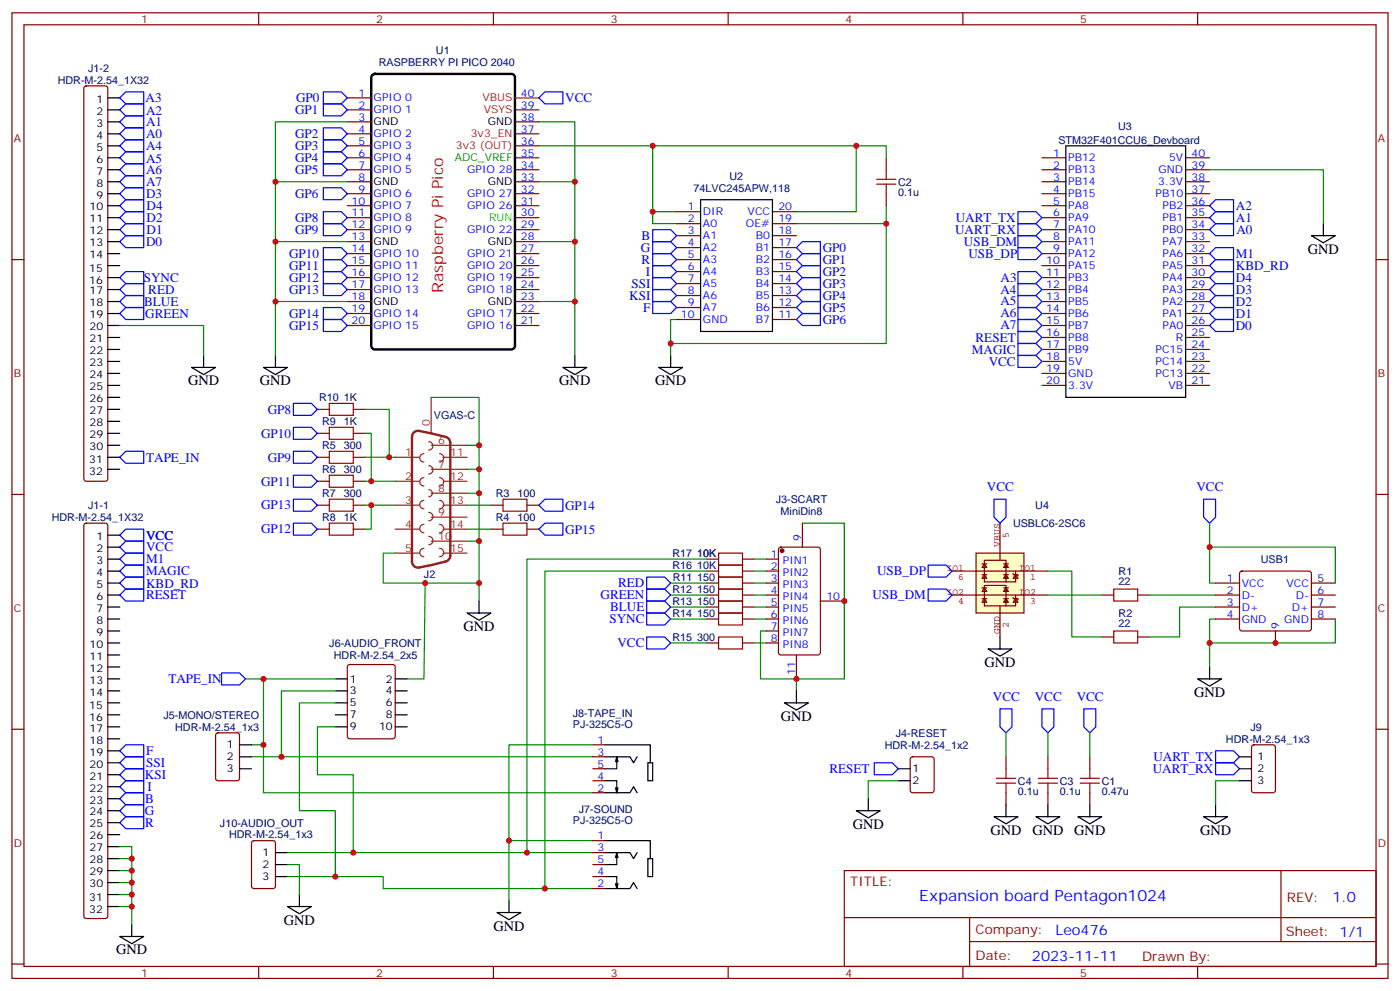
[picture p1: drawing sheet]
<svg xmlns="http://www.w3.org/2000/svg" width="412mm" height="292mm" viewBox="0 0 412 292" stroke-linecap="round" stroke-linejoin="round" font-family="sans-serif">
<g fill="none" stroke="#870000" stroke-width=".35">
<path d="M3.5 3.8h405.4v284.3h-405.4zM7.1 7.3h398.2v277.3h-398.2zM76.2 3.8v3.5M145.3 3.8v3.5M214.5 3.8v3.5M283.6 3.8v3.5M352.8 3.8v3.5M3.5 76.4h3.6M405.3 76.4h3.6M3.5 145.6h3.6M405.3 145.6h3.6M3.5 214.7h3.6"/>
<path d="M405.3 214.7h3.6M248.7 256.4h156.6v28.2h-156.6zM377.3 256.4v20.9M248.7 270.2h156.5M285.6 277.3h119.6M285.6 270.2v14.1M3.5 283.9h3.6M76.2 284.6v3.5M145.3 284.6v3.5M214.5 284.6v3.5M283.6 284.6v3.5M352.8 284.6v3.5"/>
<path d="M405.3 283.9h3.6"/>
</g>
<path d="M287.5 162.9h14.1v17.6h-14.1z" fill="#ffffc2" stroke="#850000" stroke-width=".35"/>
<g fill="none" stroke="#850000" stroke-width=".35">
<path d="M294.6 154.1v10.9M280.5 168.2h28.2M280.5 175.2h28.2M289.3 176.3h1.4M289.3 173.1h1.4M289.3 169.2h1.4M289.3 166.1h1.4M290 177.3v-1v2.1h6.3M290 173.1v-.7h6.3v.7M290 170.3v-1.1v2.1h6.3M290 166.1v-1.1h6.3v1.1M290 176.3l.7 1h-1.4z"/>
<path d="M290 174.2v-1.1v3.2M290 173.1l.7 1.1h-1.4zM290 169.2l.7 1.1h-1.4zM290 167.1v-1v3.1M290 166.1l.7 1h-1.4zM294.6 178.4v9.2M295.6 176.3h1.4M295.6 173.1h1.4M295.6 169.2h1.4M295.6 166.1h1.4M296.3 177.3v-1v2.1M296.3 170.3v-1.1v2.1"/>
<path d="M296.3 176.3l.7 1h-1.4zM296.3 174.2v-1.1v3.2M296.3 173.1l.7 1.1h-1.4zM296.3 169.2l.7 1.1h-1.4zM296.3 167.1v-1v3.1M296.3 166.1l.7 1h-1.4zM298.4 175.9v.4h1.5v.3M298.4 168.9v.3h1.5v.4M299.2 177.3v-1v2.1h-2.9M299.2 175.2v1.1M299.2 170.3v-1.1v2.1h-2.9M299.2 168.2v1"/>
<path d="M299.2 176.3l.7 1h-1.5zM299.2 169.2l.7 1.1h-1.5z"/>
</g>
<g fill="none" stroke="#00f" stroke-width=".35">
<path d="M35.3 28.8l1.7-1.7h5.3v3.5h-5.3zM35.3 35.9l1.7-1.8h5.3v3.5h-5.3zM35.3 39.4l1.7-1.8h5.3v3.6h-5.3zM37 30.6h5.3v3.5h-5.3l-1.7-1.8zM95.2 27.1h5.3l1.8 1.7-1.8 1.8h-5.3zM95.2 30.6h5.3l1.8 1.7-1.8 1.8h-5.3zM95.2 37.6h5.3l1.8 1.8-1.8 1.8h-5.3zM158.7 28.8l1.8-1.7h5.3v3.5h-5.3zM35.3 42.9l1.7-1.7h5.3v3.5h-5.3zM35.3 46.5l1.7-1.8h5.3v3.5h-5.3zM35.3 50l1.7-1.8h5.3v3.6h-5.3zM35.3 53.5l1.7-1.7h5.3v3.5h-5.3z"/>
<path d="M35.3 57l1.7-1.7h5.3v3.5h-5.3zM95.2 41.2h5.3l1.8 1.7-1.8 1.8h-5.3zM95.2 44.7h5.3l1.8 1.8-1.8 1.7h-5.3zM95.2 48.2h5.3l1.8 1.8-1.8 1.8h-5.3zM95.2 55.3h5.3l1.8 1.7-1.8 1.8h-5.3zM358.1 58.8h5.3v3.5h-5.3l-1.8-1.7zM35.3 60.6l1.7-1.8h5.3v3.5h-5.3zM35.3 67.6l1.7-1.7h5.3v3.5h-5.3zM35.3 64.1l1.7-1.8h5.3v3.6h-5.3zM37 69.4h5.3v3.5h-5.3l-1.7-1.7zM37 80h5.3v3.5h-5.3l-1.7-1.8zM95.2 62.3h5.3l1.8 1.8-1.8 1.8h-5.3z"/>
<path d="M95.2 65.9h5.3l1.8 1.7-1.8 1.8h-5.3zM95.2 72.9h5.3l1.8 1.8-1.8 1.7h-5.3zM95.2 76.4h5.3l1.8 1.8-1.8 1.8h-5.3zM95.2 80h5.3l1.8 1.7-1.8 1.8h-5.3zM192.3 67.6h5.3l1.7 1.8-1.7 1.8h-5.3zM192.3 71.2h5.3l1.7 1.7-1.7 1.8h-5.3zM192.3 74.7h5.3l1.7 1.7-1.7 1.8h-5.3zM192.3 78.2h5.3l1.7 1.8-1.7 1.7h-5.3zM234.6 72.9l1.8-1.7h5.3v3.5h-5.3zM234.6 76.4l1.8-1.7h5.3v3.5h-5.3zM234.6 80l1.8-1.8h5.3v3.5h-5.3zM299.9 69.4h5.3l1.7 1.8-1.7 1.7h-5.3z"/>
<path d="M299.9 72.9h5.3l1.7 1.8-1.7 1.7h-5.3zM299.9 80h5.3l1.7 1.7-1.7 1.8h-5.3zM299.9 62.3h5.3l1.7 1.8-1.7 1.8h-5.3zM299.9 65.9h5.3l1.7 1.7-1.7 1.8h-5.3zM356.3 74.7l1.8-1.8h5.3v3.5h-5.3zM356.3 64.1l1.8-1.8h5.3v3.6h-5.3zM358.1 76.4h5.3v3.6h-5.3l-1.8-1.8zM358.1 65.9h5.3v3.5h-5.3l-1.8-1.8zM37 83.5h5.3v3.5h-5.3l-1.7-1.7zM37 87h5.3v3.6h-5.3l-1.7-1.8zM37 90.6h5.3v3.5h-5.3l-1.7-1.8zM95.2 83.5h5.3l1.8 1.8-1.8 1.7h-5.3z"/>
<path d="M95.2 90.6h5.3l1.8 1.7-1.8 1.8h-5.3zM95.2 94.1h5.3l1.8 1.7-1.8 1.8h-5.3zM192.3 81.7h5.3l1.7 1.8-1.7 1.8h-5.3zM192.3 85.3h5.3l1.7 1.7-1.7 1.8h-5.3zM192.3 88.8h5.3l1.7 1.8-1.7 1.7h-5.3zM234.6 83.5l1.8-1.8h5.3v3.6h-5.3zM234.6 87l1.8-1.7h5.3v3.5h-5.3zM234.6 90.6l1.8-1.8h5.3v3.5h-5.3zM234.6 94.1l1.8-1.8h5.3v3.5h-5.3zM299.9 83.5h5.3l1.7 1.8-1.7 1.7h-5.3zM299.9 87h5.3l1.7 1.8-1.7 1.8h-5.3zM299.9 90.6h5.3l1.7 1.7-1.7 1.8h-5.3z"/>
<path d="M299.9 94.1h5.3l1.7 1.7-1.7 1.8h-5.3zM299.9 97.6h5.3l1.7 1.8-1.7 1.7h-5.3zM356.3 95.8l1.8-1.7h5.3v3.5h-5.3zM356.3 88.8l1.8-1.8h5.3v3.6h-5.3zM356.3 81.7l1.8-1.7h5.3v3.5h-5.3zM358.1 90.6h5.3v3.5h-5.3l-1.8-1.8zM358.1 83.5h5.3v3.5h-5.3l-1.8-1.7zM86.4 118.8h5.3l1.8 1.7-1.8 1.8h-5.3zM299.9 101.1h5.3l1.7 1.8-1.7 1.8h-5.3zM299.9 104.7h5.3l1.7 1.7-1.7 1.8h-5.3zM35.3 134.7l1.7-1.8h5.3v3.5h-5.3zM86.4 132.9h5.3l1.8 1.8-1.8 1.7h-5.3z"/>
<path d="M86.4 139.9h5.3l1.8 1.8-1.8 1.8h-5.3zM86.4 125.8h5.3l1.8 1.8-1.8 1.8h-5.3zM35.3 157.6l1.7-1.8h5.3v3.5h-5.3zM86.4 147h5.3l1.8 1.8-1.8 1.7h-5.3zM86.4 154.1h5.3l1.8 1.7-1.8 1.8h-5.3zM158.7 148.8l1.8-1.8h5.3v3.5h-5.3zM158.7 155.8l1.8-1.7h5.3v3.5h-5.3zM292.8 147h3.5v5.3l-1.7 1.8-1.8-1.8zM354.5 147h3.6v5.3l-1.8 1.8-1.8-1.8zM35.3 161.1l1.7-1.8h5.3v3.6h-5.3zM35.3 164.6l1.7-1.7h5.3v3.5h-5.3zM35.3 168.2l1.7-1.8h5.3v3.5h-5.3z"/>
<path d="M35.3 171.7l1.7-1.8h5.3v3.6h-5.3zM35.3 175.2l1.7-1.7h5.3v3.5h-5.3zM190.5 169.9h5.3l1.8 1.8-1.8 1.8h-5.3zM190.5 173.5h5.3l1.8 1.7-1.8 1.8h-5.3zM190.5 177h5.3l1.8 1.8-1.8 1.7h-5.3zM273.4 166.4h5.3l1.8 1.8-1.8 1.7h-5.3zM273.4 173.5h5.3l1.8 1.7-1.8 1.8h-5.3zM65.3 198.2h5.3l1.7 1.7-1.7 1.8h-5.3zM190.5 180.5h5.3l1.8 1.8-1.8 1.7h-5.3zM190.5 187.6h5.3l1.8 1.7-1.8 1.8h-5.3zM37 219.3h5.3v3.5h-5.3l-1.7-1.7zM294.6 208.7h3.5v5.3l-1.8 1.8-1.7-1.8z"/>
<path d="M306.9 208.7h3.5v5.3l-1.7 1.8-1.8-1.8zM319.3 208.7h3.5v5.3l-1.8 1.8-1.7-1.8zM35.3 238.7l1.7-1.7h5.3v3.5h-5.3zM37 222.8h5.3v3.6h-5.3l-1.7-1.8zM37 226.4h5.3v3.5h-5.3l-1.7-1.8zM37 229.9h5.3v3.5h-5.3l-1.7-1.7zM37 233.4h5.3v3.6h-5.3l-1.7-1.8zM257.5 224.6h5.3l1.8 1.8-1.8 1.7h-5.3zM358.1 221.1h5.3l1.7 1.7-1.7 1.8h-5.3zM358.1 224.6h5.3l1.7 1.8-1.7 1.7h-5.3zM35.3 242.3l1.7-1.8h5.3v3.5h-5.3z"/>
</g>
<g fill="none" stroke="#870000" stroke-width=".35">
<path d="M24.9 25.5l.5-.2h5.6l.5 .2 .2 .5v115l-.2 .5-.5 .2h-5.6l-.5-.2-.2-.5v-115zM102.3 28.8h7.1M102.3 32.3h7.1M102.3 35.9h7.1M102.3 39.4h7.1M151.7 32.3h7M151.7 35.9h7M151.7 39.4h7M102.3 46.5h7.1M102.3 50h7.1M102.3 53.5h7.1M102.3 57h7.1"/>
<path d="M102.3 42.9h7.1M151.7 46.5h7M151.7 50h7M151.7 53.5h7M151.7 57h7M151.7 42.9h7M261.1 46.5v3.5M261.1 57v3.6M306.9 46.5h7.1M306.9 50h7.1M306.9 53.5h7.1M306.9 57h7.1"/>
<path d="M349.2 46.5h7.1M349.2 50h7.1M349.2 53.5h7.1M349.2 57h7.1M102.3 60.6h7.1M102.3 64.1h7.1M102.3 67.6h7.1M102.3 71.2h7.1M102.3 74.7h7.1M102.3 78.2h7.1M151.7 60.6h7M151.7 64.1h7"/>
<path d="M151.7 67.6h7M151.7 71.2h7M151.7 74.7h7M151.7 78.2h7M199.3 62.3h7.1M199.3 65.9h7.1M199.3 69.4h7.1M199.3 72.9h7.1M199.3 76.4h7.1M199.3 80h7.1M227.5 62.3h7.1M227.5 65.9h7.1"/>
<path d="M227.5 69.4h7.1M227.5 72.9h7.1M227.5 76.4h7.1M227.5 80h7.1M306.9 60.6h7.1M306.9 64.1h7.1M306.9 67.6h7.1M306.9 71.2h7.1M306.9 74.7h7.1M306.9 78.2h7.1M349.2 60.6h7.1M349.2 64.1h7.1"/>
<path d="M349.2 67.6h7.1M349.2 71.2h7.1M349.2 74.7h7.1M349.2 78.2h7.1M102.3 81.7h7.1M102.3 85.3h7.1M102.3 88.8h7.1M102.3 92.3h7.1M102.3 95.8h7.1M151.7 81.7h7M151.7 85.3h7M151.7 88.8h7"/>
<path d="M151.7 92.3h7M151.7 95.8h7M199.3 83.5h7.1M199.3 87h7.1M199.3 90.6h7.1M199.3 94.1h7.1M227.5 83.5h7.1M227.5 87h7.1M227.5 90.6h7.1M227.5 94.1h7.1M306.9 81.7h7.1M306.9 85.3h7.1"/>
<path d="M306.9 88.8h7.1M306.9 92.3h7.1M306.9 95.8h7.1M306.9 99.4h7.1M349.2 81.7h7.1M349.2 85.3h7.1M349.2 88.8h7.1M349.2 92.3h7.1M349.2 95.8h7.1M349.2 99.4h7.1M306.9 102.9h7.1M306.9 106.4h7.1"/>
<path d="M306.9 110h7.1M306.9 113.5h7.1M349.2 102.9h7.1M349.2 106.4h7.1M349.2 110h7.1M349.2 113.5h7.1M93.5 134.7h3.5M93.5 127.6h3.5M93.5 120.5h3.5M104.1 134.7h3.5M104.1 127.6h3.5M104.1 120.5h3.5"/>
<path d="M24.9 154.3l.5-.2h5.6l.5 .2 .2 .5v115l-.2 .5-.5 .2h-5.6l-.5-.3-.2-.4v-115zM93.5 148.8h3.5M93.5 155.8h3.5M93.5 141.7h3.5M104.1 148.8h3.5M104.1 155.8h3.5M104.1 141.7h3.5M144.6 148.8h3.6M144.6 155.8h3.6M155.2 148.8h3.5M155.2 155.8h3.5M236.4 154.1v7"/>
<path d="M208.1 175.2h3.6M208.1 171.7h3.6M208.1 178.8h3.6M208.1 168.2h3.6M208.1 164.6h3.6M218.7 175.2h3.5M218.7 171.7h3.5M218.7 178.8h3.5M218.7 168.2h3.5M218.7 164.6h3.5M225.8 175.2h3.5M225.8 171.7h3.5"/>
<path d="M225.8 178.8h3.5M225.8 168.2h3.5M225.8 164.6h3.5M229.5 161.3l.5-.2h10.9l.7 .4 .1 30.7-.5 .6-11.2 .1-.6-.5-.1-30.6zM241.7 177h7M324.6 175.2h3.5M335.1 175.2h3.6M358.1 175.2h7M358.1 171.7h7M358.1 178.8h7M365.4 168.4l.4-.2h19.8l.5 .2 .2 .5v16.2l-.2 .5-.5 .2h-19.8l-.5-.2-.2-.5v-16.2zM386.3 175.2h7"/>
<path d="M386.3 171.7h7M386.3 178.8h7M102.5 195.9l.5-.2h12.7l.7 .4v20.8l-.4 .6-13 .1-.6-.5-.1-20.7zM208.1 182.3h3.6M208.1 189.3h3.6M218.7 182.3h3.5M218.7 189.3h3.5M225.8 182.3h3.5M225.8 189.3h3.5M225.8 185.8h3.5M234.6 192.9v7M324.6 187.6h3.5"/>
<path d="M335.1 187.6h3.6M358.1 182.3h7M375.7 185.8v3.5M386.3 182.3h7M63.7 216l.5-.2h5.6l.7 .4 .1 13-.5 .6-5.9 .1-.6-.5-.1-12.9zM174.6 219.3h3.6M368.9 219.5l.5-.2h5.6l.7 .5v12.9l-.5 .7h-5.8l-.7-.4v-13zM174.6 226.4h3.6M174.6 229.9h3.6M174.6 222.8h3.6M174.6 233.4h3.6M268.3 223.1l.5-.3h5.7l.6 .5 .1 9.4-.5 .7h-5.9l-.6-.4-.1-9.4z"/>
<path d="M296.3 222.8v3.6M296.3 233.4v3.6M308.7 222.8v3.6M308.7 233.4v3.6M321 222.8v3.6M321 233.4v3.6M74.3 247.8l.5-.3h5.6l.7 .5v12.9l-.4 .7-5.9 .1-.7-.5v-13zM174.6 254.6h3.6M174.6 258.1h3.6M174.6 251.1h3.6M174.6 247.5h3.6M174.6 261.7h3.6"/>
</g>
<g fill="none" stroke="#000" stroke-width=".35">
<path d="M31.7 28.8h3.6M31.7 32.3h3.6M31.7 35.9h3.6M31.7 39.4h3.6M31.7 42.9h3.6M31.7 46.5h3.6M31.7 50h3.6M31.7 53.5h3.6M31.7 57h3.6M206.4 58.8h21.1v38.8h-21.1zM314 42.9h35.2v74.1h-35.2zM31.7 60.6h3.6"/>
<path d="M31.7 64.1h3.6M31.7 67.6h3.6M31.7 71.2h3.6M31.7 74.7h3.6M31.7 78.2h3.6M386.3 69.4h7l-3.5 2.1zM389.8 65.9v3.5M31.7 81.7h3.6M31.7 85.3h3.6M31.7 88.8h3.6M31.7 92.3h3.6M31.7 95.8h3.6"/>
<path d="M31.7 99.4h3.6M31.7 102.9h3.6M31.7 106.4h3.6M31.7 110h3.6M31.7 113.5h3.6M31.7 117h3.6M56.4 108.2h7.1l-3.5 2.1zM60 104.7v3.5M77.6 108.2h7.1l-3.6 2.1zM81.1 104.7v3.5M165.8 108.2h7.1l-3.6 2.1zM169.3 104.7v3.5"/>
<path d="M194 108.2h7.1l-3.5 2.1zM197.6 104.7v3.5M31.7 120.5h3.6M31.7 124.1h3.6M31.7 127.6h3.6M31.7 131.1h3.6M31.7 134.7h3.6M31.7 138.2h3.6M31.7 157.6h3.6M31.7 161.1h3.6M31.7 164.6h3.6M31.7 168.2h3.6"/>
<path d="M31.7 171.7h3.6M31.7 175.2h3.6M31.7 178.8h3.6M141.1 177v3.5M31.7 182.3h3.6M31.7 185.8h3.6M31.7 189.3h3.6M31.7 192.9h3.6M31.7 196.4h3.6M31.7 199.9h3.6M98.8 199.9h3.5M116.4 199.9h3.5"/>
<path d="M137.6 180.5h7l-3.5 2.1zM291 191.1h7.1l-3.5 2.1zM294.6 187.6v3.5M352.8 199.9h7l-3.5 2.1zM356.3 196.4v3.5M31.7 203.4h3.6M31.7 207h3.6M31.7 210.5h3.6M31.7 214h3.6M31.7 217.6h3.6M70.6 219.3h3.5M98.8 203.4h3.5"/>
<path d="M98.8 207h3.5M98.8 210.5h3.5M98.8 214h3.5M116.4 203.4h3.5M116.4 207h3.5M116.4 210.5h3.5M116.4 214h3.5M178.2 219.3h13.4v5.3M231.1 207h7l-3.5 2.1zM234.6 203.4v3.6M31.7 221.1h3.6M31.7 224.6h3.6"/>
<path d="M31.7 228.1h3.6M31.7 231.7h3.6M31.7 235.2h3.6M31.7 238.7h3.6M70.6 222.8h3.5M70.6 226.4h3.5M178.2 233.4h7.4l1-1.7 1.1 1.7M178.2 229.9h3.5v3.5M178.2 222.8h7.4l1 1.8 1.1-1.8M181.3 232h.7l-.3 1.4zM181.7 222.8l.3 1.5h-.7zM181.7 222.8v3.6h-3.5"/>
<path d="M190.9 224.6h1.4v5.3h-1.4zM252.2 238.7h7.1l-3.5 2.1zM255.8 235.2v3.5M264.6 229.9h3.5M264.6 226.4h3.5M296.3 237v3.5M308.7 237v3.5M321 237v3.5M358.1 237v3.5M365.1 229.9h3.6M365.1 222.8h3.6M365.1 226.4h3.6"/>
<path d="M31.7 242.3h3.6M31.7 245.8h3.6M31.7 249.3h3.6M31.7 252.8h3.6M31.7 256.4h3.6M31.7 259.9h3.6M81.1 258.1h3.6M81.1 251.1h3.6M81.1 254.6h3.6M178.2 258.1h3.5v3.6M178.2 251.1h7.4l1 1.7 1.1-1.7M178.2 247.5h13.4v5.3"/>
<path d="M181.7 251.1l.3 1.4h-.7zM181.7 251.1v3.5h-3.5M190.9 252.8h1.4v5.3h-1.4zM292.8 240.5h7.1l-3.6 2.1zM305.2 240.5h7l-3.5 2.1zM317.5 240.5h7.1l-3.6 2.1zM354.5 240.5h7.1l-3.5 2.1zM31.7 263.4h3.6M31.7 266.9h3.6M35.3 275.8h7l-3.5 2.1zM38.8 272.2v3.6M84.7 266.9h7l-3.5 2.2z"/>
<path d="M88.2 263.4v3.5M146.4 268.7h7.1l-3.6 2.1zM149.9 265.2v3.5M178.2 261.7h7.4l1-1.8 1.1 1.8M181.3 260.2h.7l-.3 1.5z"/>
</g>
<g fill="none" stroke="#008700" stroke-width=".35">
<path d="M102.3 35.9h-21.2v17.6h21.2M158.7 35.9h10.6v17.6h-10.6M81.1 53.5v17.7h21.2M158.7 42.9h93.5v19.4h-17.6M169.3 53.5v17.7h-10.6M192.3 42.9v23h7M252.2 42.9h8.9v3.6M356.3 50h33.5v15.9M81.1 71.2v17.6h21.2M169.3 71.2v17.6h-10.6M192.3 62.3h7M234.6 65.9h26.5v35.2h-63.5"/>
<path d="M261.1 60.6v5.3M35.3 95.8h24.7v8.9M81.1 88.8v15.9M169.3 88.8v15.9M199.3 94.1h-1.7v10.6M127 117h14.1v14.1M107.6 127.6h1.8v14.1M107.6 120.5h7.1v14.2M107.6 134.7h8.8M137.6 131.1h3.5v7.1h-3.5M141.1 138.2v7h-3.5M107.6 148.8h8.8"/>
<path d="M107.6 141.7h8.8M109.4 148.8v7h-1.8M137.6 155.8h7M137.6 148.8h7M141.1 145.2v14.1h-3.5M141.1 159.3v12.4h-28.2v-8.8h3.5M236.4 154.1h12.3v45.8h-14.1v3.5M356.3 154.1v17.6h1.8M125.2 171.7l-.3 28.2h-5M141.1 171.7v5.3M197.6 175.2h10.5M197.6 171.7h10.5"/>
<path d="M197.6 178.8h10.5M208.1 164.6h-52.9v86.5M208.1 168.2h-47.6v93.5M222.2 175.2h3.6M222.2 171.7h3.6M222.2 178.8h3.6M222.2 164.6h3.6M222.2 168.2h3.6M308.7 168.2h7v19.4h8.9M308.7 175.2h15.9M338.7 175.2h19.4M356.3 161.1h37v10.6"/>
<path d="M358.1 178.8h-10.6v8.8h-8.8M72.3 199.9h5.3M98.8 199.9h-21.2v19.4M197.6 182.3h10.5M197.6 189.3h10.5M222.2 182.3h3.6M222.2 189.3h3.6M225.8 185.8h-1.8v14.1h10.6M358.1 182.3h-1.8v14.1M393.3 182.3v7h-37M74.1 219.3h3.5M77.6 219.3v14.1h97"/>
<path d="M98.8 214h-5.3v14.1h10.6v23M98.8 207h-10.6v31.7h10.6v19.4M98.8 203.4h-15.9v19.4h91.7M174.6 219.3h-24.7v28.2M296.3 215.8v7M308.7 215.8v7M321 215.8v7M74.1 222.8h8.8M264.6 229.9h-8.8v5.3M365.1 229.9h-7v7.1M35.3 252.8h3.5v19.4M35.3 249.3h3.5v3.5"/>
<path d="M35.3 256.4h3.5M35.3 259.9h3.5M84.7 254.6h3.5v8.8M84.7 258.1h28.2v3.6h61.7M84.7 251.1h89.9M174.6 247.5h-24.7v17.7M35.3 263.4h3.5M35.3 266.9h3.5"/>
</g>
<g fill="none" stroke="#a10000" stroke-width=".35">
<path d="M258.2 54.2h5.7M258.2 52.8h5.7M261.1 50v2.8M261.1 54.2v2.8M97 118.8h7.1v3.5h-7.1zM97 132.9h7.1v3.5h-7.1zM97 139.9h7.1v3.6h-7.1zM97 125.8h7.1v3.6h-7.1zM97 147h7.1v3.5h-7.1zM97 154.1h7.1v3.5h-7.1zM148.2 147h7v3.5h-7zM148.2 154.1h7v3.5h-7z"/>
<path d="M211.7 169.9h7v3.6h-7zM211.7 173.5h7v3.5h-7zM211.7 177h7v3.5h-7zM211.7 166.4h7v3.5h-7zM211.7 162.9h7v3.5h-7zM328.1 173.5h7v3.5h-7zM211.7 180.5h7v3.5h-7zM211.7 187.6h7v3.5h-7zM328.1 185.8h7v3.5h-7zM293.5 230.6h5.7M293.5 229.2h5.7M296.3 226.4v2.8"/>
<path d="M296.3 230.6v2.8M305.9 230.6h5.6M305.9 229.2h5.6M308.7 226.4v2.8M308.7 230.6v2.8M318.2 230.6h5.6M318.2 229.2h5.6M321 226.4v2.8M321 230.6v2.8"/>
</g>
<g fill="none" stroke="#8c2424" stroke-width=".35">
<path d="M127 117v10.6M116.4 134.7h7.1M124.9 133.6a1.23 1.23 0 0 0-1.3 1.2 1.23 1.23 0 0 0 1.3 1.3M126.3 130.1a1.23 1.23 0 0 1 1.2 1.2 1.23 1.23 0 0 1-1.2 1.2M126.3 137.1a1.23 1.23 0 0 1 1.2 1.3 1.23 1.23 0 0 1-1.2 1.2M127 131.1h10.6M127 138.2h10.6M129.5 133.6a1.23 1.23 0 0 1 1.2 1.2 1.23 1.23 0 0 1-1.2 1.3M130.5 134.7h7.1M116.4 155.8h7.1M116.4 148.8h7.1M116.4 141.7h7.1"/>
<path d="M124.9 154.4a1.23 1.23 0 0 0-1.3 1.2 1.23 1.23 0 0 0 1.3 1.3M124.9 147.4a1.23 1.23 0 0 0-1.3 1.2 1.23 1.23 0 0 0 1.3 1.2M124.9 140.7a1.23 1.23 0 0 0-1.3 1.2 1.23 1.23 0 0 0 1.3 1.2M126.3 157.9a1.23 1.23 0 0 1 1.2 1.3 1.23 1.23 0 0 1-1.2 1.2M126.3 144.2a1.06 1.06 0 0 1 1.1 1 1.06 1.06 0 0 1-1.1 1.1M126.3 150.9a1.23 1.23 0 0 1 1.2 1.2 1.23 1.23 0 0 1-1.2 1.3M127 159.3h10.6M127 152.3h10.6M127 145.2h10.6M129.5 154.4a1.23 1.23 0 0 1 1.2 1.2 1.23 1.23 0 0 1-1.2 1.3M129.5 147.4a1.23 1.23 0 0 1 1.2 1.2 1.23 1.23 0 0 1-1.2 1.2M129.5 140.7a1.23 1.23 0 0 1 1.2 1.2 1.23 1.23 0 0 1-1.2 1.2"/>
<path d="M130.5 155.8h7.1M130.5 148.8h7.1M130.5 141.7h7.1M116.4 162.9h7.1M124.9 161.5a1.23 1.23 0 0 0-1.3 1.2 1.23 1.23 0 0 0 1.3 1.2M129.5 161.5a1.23 1.23 0 0 1 1.2 1.2 1.23 1.23 0 0 1-1.2 1.2M130.5 162.9h7.1"/>
</g>
<path d="M121.9 127.4l.7-.5h.7l7.9 1.8a1.8 1.8 0 0 1 1.4 1.7v33.2a1.8 1.8 0 0 1-1.4 1.7l-7.7 1.8a1.77 1.77 0 0 1-2.1-1.8v-36.6z" fill="none" stroke="#8c2424" stroke-width=".71"/>
<path d="M109.6 22.2l.8-.4h40.2l.7 .2 .3 .5 .1 79.3-.2 .7-.6 .4h-40.5l-.6-.2-.4-.6v-79.3z" fill="none" stroke="#000" stroke-width=".71"/>
<path d="M151.7 28.8h7" fill="none" stroke="#f00" stroke-width=".35"/>
<circle cx="230.4" cy="162.2" r=".53" fill="#870000" stroke="#870000" stroke-width=".35"/>
<g fill="#c00">
<circle cx="38.8" cy="256.4" r=".88"/>
<circle cx="38.8" cy="259.9" r=".88"/>
<circle cx="38.8" cy="263.4" r=".88"/>
<circle cx="38.8" cy="266.9" r=".88"/>
<circle cx="38.8" cy="252.8" r=".88"/>
<circle cx="197.6" cy="101.1" r=".88"/>
<circle cx="169.3" cy="53.5" r=".88"/>
<circle cx="169.3" cy="71.2" r=".88"/>
<circle cx="169.3" cy="88.8" r=".88"/>
<circle cx="81.1" cy="53.5" r=".88"/>
<circle cx="81.1" cy="71.2" r=".88"/>
<circle cx="81.1" cy="88.8" r=".88"/>
<circle cx="192.3" cy="42.9" r=".88"/>
<circle cx="192.3" cy="62.3" r=".88"/>
<circle cx="252.2" cy="42.9" r=".88"/>
<circle cx="261.1" cy="65.9" r=".88"/>
<circle cx="141.1" cy="138.2" r=".88"/>
<circle cx="141.1" cy="145.2" r=".88"/>
<circle cx="141.1" cy="159.3" r=".88"/>
<circle cx="141.1" cy="131.1" r=".88"/>
<circle cx="141.1" cy="171.7" r=".88"/>
<circle cx="109.4" cy="148.8" r=".88"/>
<circle cx="109.4" cy="141.7" r=".88"/>
<circle cx="114.7" cy="134.7" r=".88"/>
<circle cx="234.6" cy="199.9" r=".88"/>
<circle cx="155.2" cy="251.1" r=".88"/>
<circle cx="160.5" cy="261.7" r=".88"/>
<circle cx="104.1" cy="251.1" r=".88"/>
<circle cx="98.8" cy="258.1" r=".88"/>
<circle cx="125.2" cy="171.7" r=".88"/>
<circle cx="356.3" cy="189.3" r=".88"/>
<circle cx="375.7" cy="189.3" r=".88"/>
<circle cx="356.3" cy="161.1" r=".88"/>
<circle cx="77.6" cy="199.9" r=".88"/>
<circle cx="149.9" cy="247.5" r=".88"/>
<circle cx="248.7" cy="177" r=".88"/>
<circle cx="82.9" cy="222.8" r=".88"/>
<circle cx="77.6" cy="219.3" r=".88"/>
</g>
<text font-size="4.6" fill="#f00" x="130.5" y="86.3" transform="rotate(-90 130.5 86.3)">Raspberry Pi Pico</text>
<text font-size="4.6" fill="#00f" x="270.8" y="265.4">Expansion board Pentagon1024</text>
<g font-size="4.2">
<text x="385.2" y="74.7">GND</text>
<text x="55.4" y="113.5">GND</text>
<text x="76.6" y="113.5">GND</text>
<text x="164.7" y="113.5">GND</text>
<text x="193" y="113.5">GND</text>
<text x="136.5" y="185.8">GND</text>
<text x="290" y="196.4">GND</text>
<text x="351.7" y="205.2">GND</text>
<text x="230" y="212.3">GND</text>
<text x="251.2" y="244">GND</text>
<text x="291.7" y="245.8">GND</text>
<text x="304.1" y="245.8">GND</text>
<text x="316.4" y="245.8">GND</text>
<text x="353.5" y="245.8">GND</text>
<text x="83.6" y="272.2">GND</text>
<text x="145.3" y="274">GND</text>
<text x="34.2" y="281.1">GND</text>
</g>
<g font-size="4.2" fill="#00f">
<text x="392.5" y="265.6">1.0</text>
<text x="310.9" y="275.2">Leo476</text>
<text x="304" y="283">2023-11-11</text>
</g>
<g font-size="3.9" fill="#00f">
<text x="42.9" y="30.2">A3</text>
<text x="43" y="33.7">A2</text>
<text x="86.9" y="33.6">GP1</text>
<text x="87.2" y="30.2">GP0</text>
<text x="166.5" y="30.1">VCC</text>
<text x="43" y="37.2">A1</text>
<text x="43" y="40.7">A0</text>
<text x="86.9" y="40.6">GP2</text>
<text x="43" y="44.2">A4</text>
<text x="43" y="47.9">A5</text>
<text x="86.9" y="44.2">GP3</text>
<text x="86.9" y="47.7">GP4</text>
<text x="43" y="51.4">A6</text>
<text x="86.9" y="51.2">GP5</text>
<text x="43" y="54.9">A7</text>
<text x="43" y="58.3">D3</text>
<text x="86.9" y="58.3">GP6</text>
<text x="43.2" y="61.9">D4</text>
<text x="43.2" y="65.4">D2</text>
<text x="86.9" y="65.3">GP8</text>
<text x="281.5" y="65.3">UART_TX</text>
<text x="364.1" y="65.5">A1</text>
<text x="364.1" y="61.8">A2</text>
<text x="43.2" y="68.9">D1</text>
<text x="86.9" y="68.9">GP9</text>
<text x="189" y="70.6">B</text>
<text x="281.3" y="68.9">UART_RX</text>
<text x="364.2" y="68.9">A0</text>
<text x="43" y="72.4">D0</text>
<text x="85.1" y="75.9">GP10</text>
<text x="188.8" y="74.2">G</text>
<text x="189" y="77.7">R</text>
<text x="242.4" y="74.2">GP0</text>
<text x="242.4" y="77.8">GP1</text>
<text x="283.9" y="72.3">USB_DM</text>
<text x="285.3" y="75.9">USB_DP</text>
<text x="364.1" y="76">M1</text>
<text x="42.4" y="83">SYNC</text>
<text x="85.1" y="79.5">GP11</text>
<text x="85.1" y="83">GP12</text>
<text x="190.3" y="81.2">I</text>
<text x="242.4" y="81.3">GP2</text>
<text x="294.7" y="82.9">A3</text>
<text x="364.1" y="83.1">D4</text>
<text x="364.1" y="79.5">KBD_RD</text>
<text x="43.7" y="86.5">RED</text>
<text x="85.1" y="86.5">GP13</text>
<text x="185.3" y="88.3">KSI</text>
<text x="186" y="84.7">SSI</text>
<text x="242.4" y="84.9">GP3</text>
<text x="242.4" y="88.4">GP4</text>
<text x="294.7" y="86.4">A4</text>
<text x="294.7" y="90">A5</text>
<text x="364.1" y="86.7">D3</text>
<text x="42.4" y="90.1">BLUE</text>
<text x="42.8" y="93.6">GREEN</text>
<text x="85.1" y="93.6">GP14</text>
<text x="189.4" y="91.8">F</text>
<text x="242.4" y="91.9">GP5</text>
<text x="242.4" y="95.4">GP6</text>
<text x="294.7" y="93.5">A6</text>
<text x="364.1" y="93.7">D1</text>
<text x="364.1" y="90.2">D2</text>
<text x="85.1" y="97.1">GP15</text>
<text x="287.4" y="100.6">RESET</text>
<text x="294.7" y="97">A7</text>
<text x="364" y="97.2">D0</text>
<text x="286.3" y="104.2">MAGIC</text>
<text x="291.2" y="107.7">VCC</text>
<text x="78.9" y="121.8">GP8</text>
<text x="76.9" y="128.8">GP10</text>
<text x="43" y="136">TAPE_IN</text>
<text x="78.9" y="135.9">GP9</text>
<text x="76.9" y="143">GP11</text>
<text x="290.7" y="144.7">VCC</text>
<text x="352.4" y="144.7">VCC</text>
<text x="76.9" y="150">GP13</text>
<text x="166.5" y="150.1">GP14</text>
<text x="43" y="158.9">VCC</text>
<text x="76.9" y="157.1">GP12</text>
<text x="166.5" y="157.1">GP15</text>
<text x="43" y="162.4">VCC</text>
<text x="43" y="165.9">M1</text>
<text x="43" y="169.4">MAGIC</text>
<text x="43" y="173">KBD_RD</text>
<text x="182.1" y="172.9">RED</text>
<text x="258.3" y="169.3">USB_DP</text>
<text x="43" y="176.5">RESET</text>
<text x="176.9" y="176.5">GREEN</text>
<text x="179.7" y="180">BLUE</text>
<text x="257" y="176.5">USB_DM</text>
<text x="179.5" y="183.6">SYNC</text>
<text x="181.9" y="190.6">VCC</text>
<text x="49.6" y="201.2">TAPE_IN</text>
<text x="292.5" y="206.5">VCC</text>
<text x="304.8" y="206.5">VCC</text>
<text x="317.2" y="206.5">VCC</text>
<text x="43" y="222.3">F</text>
<text x="43" y="225.9">SSI</text>
<text x="244.3" y="227.6">RESET</text>
<text x="339.6" y="227.6">UART_RX</text>
<text x="339.7" y="224.1">UART_TX</text>
<text x="42.7" y="229.4">KSI</text>
<text x="43.4" y="232.9">I</text>
<text x="42.8" y="236.5">B</text>
<text x="42.7" y="240">G</text>
<text x="42.7" y="243.5">R</text>
</g>
<g font-size="3.9" fill="#800">
<text x="250.5" y="260.9">TITLE:</text>
<text x="379.1" y="265.6">REV:</text>
<text x="287.4" y="275.1">Company:</text>
<text x="378.7" y="275.8">Sheet: 1/1</text>
<text x="287.4" y="282.8">Date:</text>
<text x="336.4" y="282.9">Drawn By:</text>
</g>
<g font-size="3.2" fill="#800">
<text x="41.6" y="6.8">1</text>
<text x="110.8" y="6.8">2</text>
<text x="179.9" y="6.8">3</text>
<text x="249.1" y="6.8">4</text>
<text x="318.2" y="6.8">5</text>
<text x="4.1" y="41.9">A</text>
<text x="405.9" y="41.9">A</text>
<text x="4.1" y="111">B</text>
<text x="405.9" y="111">B</text>
<text x="4.1" y="180.2">C</text>
<text x="405.9" y="180.2">C</text>
<text x="4.1" y="249.3">D</text>
<text x="405.9" y="249.3">D</text>
<text x="41.6" y="287.6">1</text>
<text x="110.8" y="287.6">2</text>
<text x="179.9" y="287.6">3</text>
<text x="249.1" y="287.6">4</text>
<text x="318.2" y="287.6">5</text>
</g>
<g font-size="3.2" fill="#000080">
<text x="128.4" y="15.9">U1</text>
<text x="25.9" y="21.1">J1-2</text>
<text x="111.6" y="19.4">RASPBERRY PI PICO 2040</text>
<text x="17" y="24.7">HDR-M-2.54_1X32</text>
<text x="329.4" y="38.3">U3</text>
<text x="311.8" y="42.3">STM32F401CCU6_Devboard</text>
<text x="214.9" y="52.9">U2</text>
<text x="204.3" y="56.4">74LVC245APW,118</text>
<text x="264.6" y="57.8">0.1u</text>
<text x="264.6" y="54.6">C2</text>
<text x="94" y="118.1">R10</text>
<text x="101.3" y="118.1">1K</text>
<text x="94.9" y="125.2">R9</text>
<text x="101.3" y="125.2">1K</text>
<text x="127.8" y="123.4">VGAS-C</text>
<text x="94.9" y="132.3">R5</text>
<text x="101.3" y="132.3">300</text>
<text x="94.9" y="139.3">R6</text>
<text x="101.3" y="139.3">300</text>
<text x="25.9" y="149.9">J1-1</text>
<text x="94.9" y="146.4">R7</text>
<text x="101.3" y="146.4">300</text>
<text x="146.1" y="146.4">R3</text>
<text x="152.5" y="146.4">100</text>
<text x="228.5" y="148.1">J3-SCART</text>
<text x="305" y="149.9">U4</text>
<text x="15.2" y="153.4">HDR-M-2.54_1X32</text>
<text x="94.9" y="153.4">R8</text>
<text x="101.3" y="153.4">1K</text>
<text x="146.1" y="153.4">R4</text>
<text x="152.5" y="153.4">100</text>
<text x="230" y="151.7">MiniDin8</text>
<text x="298.4" y="155.2">USBLC6-2SC6</text>
<text x="198.1" y="167.5">R16</text>
<text x="198.1" y="164">R17</text>
<text x="205.4" y="167.5">10K</text>
<text x="205.4" y="164">10K</text>
<text x="371.4" y="165.8">USB1</text>
<text x="124.9" y="170.1">J2</text>
<text x="198.2" y="171.1">R11</text>
<text x="205.4" y="171.1">150</text>
<text x="329.5" y="172.4">22</text>
<text x="329.5" y="169.2">R1</text>
<text x="198.1" y="174.6">R12</text>
<text x="198.1" y="178.1">R13</text>
<text x="205.4" y="174.6">150</text>
<text x="205.4" y="178.1">150</text>
<text x="198.1" y="181.6">R14</text>
<text x="205.4" y="181.6">150</text>
<text x="329.5" y="184.7">22</text>
<text x="329.5" y="181.6">R2</text>
<text x="97" y="190.5">J6-AUDIO_FRONT</text>
<text x="198.1" y="188.7">R15</text>
<text x="205.4" y="188.7">300</text>
<text x="98.3" y="194">HDR-M-2.54_2x5</text>
<text x="48.1" y="211.7">J5-MONO/STEREO</text>
<text x="51.6" y="215.1">HDR-M-2.54_1x3</text>
<text x="168.7" y="214.4">PJ-325C5-O</text>
<text x="168.7" y="211.3">J8-TAPE_IN</text>
<text x="368.3" y="215.1">J9</text>
<text x="260.6" y="220.4">HDR-M-2.54_1x2</text>
<text x="263.9" y="216.9">J4-RESET</text>
<text x="361.1" y="218.7">HDR-M-2.54_1x3</text>
<text x="299.9" y="231">C4</text>
<text x="312.2" y="231">C3</text>
<text x="324.6" y="231">C1</text>
<text x="170.5" y="239.5">J7-SOUND</text>
<text x="299.9" y="234.2">0.1u</text>
<text x="312.2" y="234.2">0.1u</text>
<text x="324.6" y="234.2">0.47u</text>
<text x="64.8" y="243.4">J10-AUDIO_OUT</text>
<text x="168.7" y="242.7">PJ-325C5-O</text>
<text x="67.5" y="246.9">HDR-M-2.54_1x3</text>
</g>
<g font-size="3.2" fill="#00f">
<text x="105.6" y="28.5">1</text>
<text x="110.1" y="29.9">GPIO 0</text>
<text x="153.5" y="28.5">40</text>
<text x="105.6" y="32">2</text>
<text x="105.6" y="35.5">3</text>
<text x="110.1" y="33.4">GPIO 1</text>
<text x="153.5" y="35.5">38</text>
<text x="153.5" y="32">39</text>
<text x="105.6" y="39.1">4</text>
<text x="110.1" y="40.5">GPIO 2</text>
<text x="153.5" y="39.1">37</text>
<text x="105.6" y="42.6">5</text>
<text x="105.6" y="46.1">6</text>
<text x="110.1" y="44">GPIO 3</text>
<text x="110.1" y="47.5">GPIO 4</text>
<text x="153.5" y="46.1">35</text>
<text x="153.5" y="42.6">36</text>
<text x="310.2" y="46.1">1</text>
<text x="314.7" y="47.5">PB12</text>
<text x="344.4" y="47.5">5V</text>
<text x="351" y="46.1">40</text>
<text x="105.6" y="49.6">7</text>
<text x="105.6" y="53.2">8</text>
<text x="110.1" y="51">GPIO 5</text>
<text x="137.6" y="51">GPIO 28</text>
<text x="153.5" y="53.2">33</text>
<text x="153.5" y="49.6">34</text>
<text x="310.2" y="49.6">2</text>
<text x="310.2" y="53.2">3</text>
<text x="314.7" y="51">PB13</text>
<text x="341.3" y="51">GND</text>
<text x="351" y="53.2">38</text>
<text x="351" y="49.6">39</text>
<text x="105.6" y="56.7">9</text>
<text x="110.1" y="58.1">GPIO 6</text>
<text x="137.6" y="58.1">GPIO 27</text>
<text x="153.5" y="56.7">32</text>
<text x="310.2" y="56.7">4</text>
<text x="314.7" y="54.6">PB14</text>
<text x="314.7" y="58.1">PB15</text>
<text x="340.4" y="58.1">PB10</text>
<text x="341.2" y="54.6">3.3V</text>
<text x="351" y="56.7">37</text>
<text x="103.6" y="60.2">10</text>
<text x="103.6" y="63.7">11</text>
<text x="110.1" y="61.6">GPIO 7</text>
<text x="110.1" y="65.2">GPIO 8</text>
<text x="137.6" y="61.6">GPIO 26</text>
<text x="153.5" y="63.7">30</text>
<text x="153.5" y="60.2">31</text>
<text x="202.6" y="62">1</text>
<text x="202.6" y="65.5">2</text>
<text x="207.1" y="63.4">DIR</text>
<text x="220.2" y="63.4">VCC</text>
<text x="229.3" y="65.5">19</text>
<text x="229.3" y="62">20</text>
<text x="310.2" y="60.2">5</text>
<text x="310.2" y="63.7">6</text>
<text x="314.7" y="61.6">PA8</text>
<text x="314.7" y="65.2">PA9</text>
<text x="342.4" y="65.2">PB1</text>
<text x="342.4" y="61.6">PB2</text>
<text x="351" y="63.7">35</text>
<text x="351" y="60.2">36</text>
<text x="103.6" y="67.3">12</text>
<text x="103.6" y="70.8">13</text>
<text x="110.1" y="68.7">GPIO 9</text>
<text x="137.6" y="68.7">GPIO 22</text>
<text x="153.5" y="70.8">28</text>
<text x="153.5" y="67.3">29</text>
<text x="202.6" y="69">3</text>
<text x="207.1" y="66.9">A0</text>
<text x="207.1" y="70.4">A1</text>
<text x="219.7" y="66.9">OE#</text>
<text x="222.6" y="70.4">B0</text>
<text x="229.3" y="69">18</text>
<text x="310.2" y="67.3">7</text>
<text x="310.2" y="70.8">8</text>
<text x="314.7" y="68.7">PA10</text>
<text x="342.4" y="68.7">PB0</text>
<text x="351" y="70.8">33</text>
<text x="351" y="67.3">34</text>
<text x="103.6" y="74.3">14</text>
<text x="103.6" y="77.9">15</text>
<text x="110.1" y="75.7">GPIO 10</text>
<text x="137.6" y="75.7">GPIO 21</text>
<text x="153.5" y="77.9">26</text>
<text x="153.5" y="74.3">27</text>
<text x="202.6" y="72.6">4</text>
<text x="202.6" y="76.1">5</text>
<text x="207.1" y="74">A2</text>
<text x="207.1" y="77.5">A3</text>
<text x="222.6" y="77.5">B2</text>
<text x="222.6" y="74">B1</text>
<text x="229.3" y="76.1">16</text>
<text x="229.3" y="72.6">17</text>
<text x="308.2" y="77.9">10</text>
<text x="310.2" y="74.3">9</text>
<text x="314.7" y="72.2">PA11</text>
<text x="314.7" y="75.7">PA12</text>
<text x="342.4" y="75.7">PA6</text>
<text x="342.4" y="72.2">PA7</text>
<text x="351" y="77.9">31</text>
<text x="351" y="74.3">32</text>
<text x="103.6" y="81.4">16</text>
<text x="110.1" y="79.3">GPIO 11</text>
<text x="110.1" y="82.8">GPIO 12</text>
<text x="137.6" y="82.8">GPIO 19</text>
<text x="137.6" y="79.3">GPIO 20</text>
<text x="153.5" y="81.4">25</text>
<text x="202.6" y="79.6">6</text>
<text x="202.6" y="83.1">7</text>
<text x="207.1" y="81">A4</text>
<text x="222.6" y="81">B3</text>
<text x="229.3" y="83.1">14</text>
<text x="229.3" y="79.6">15</text>
<text x="308.2" y="81.4">11</text>
<text x="314.7" y="79.3">PA15</text>
<text x="314.7" y="82.8">PB3</text>
<text x="342.4" y="82.8">PA4</text>
<text x="342.4" y="79.3">PA5</text>
<text x="351" y="81.4">30</text>
<text x="103.6" y="84.9">17</text>
<text x="103.6" y="88.4">18</text>
<text x="110.1" y="86.3">GPIO 13</text>
<text x="137.6" y="86.3">GPIO 18</text>
<text x="153.5" y="88.4">23</text>
<text x="153.5" y="84.9">24</text>
<text x="202.6" y="86.7">8</text>
<text x="207.1" y="84.6">A5</text>
<text x="207.1" y="88.1">A6</text>
<text x="222.6" y="88.1">B5</text>
<text x="222.6" y="84.6">B4</text>
<text x="229.3" y="86.7">13</text>
<text x="308.2" y="84.9">12</text>
<text x="308.2" y="88.4">13</text>
<text x="314.7" y="86.3">PB4</text>
<text x="314.7" y="89.9">PB5</text>
<text x="342.4" y="89.9">PA2</text>
<text x="342.4" y="86.3">PA3</text>
<text x="351" y="88.4">28</text>
<text x="351" y="84.9">29</text>
<text x="103.6" y="92">19</text>
<text x="103.6" y="95.5">20</text>
<text x="110.1" y="93.4">GPIO 14</text>
<text x="137.6" y="93.4">GPIO 17</text>
<text x="153.5" y="95.5">21</text>
<text x="153.5" y="92">22</text>
<text x="200.6" y="93.7">10</text>
<text x="202.6" y="90.2">9</text>
<text x="207.1" y="91.6">A7</text>
<text x="207.1" y="95.1">GND</text>
<text x="222.6" y="95.1">B7</text>
<text x="222.6" y="91.6">B6</text>
<text x="229.3" y="93.7">11</text>
<text x="229.3" y="90.2">12</text>
<text x="308.2" y="92">14</text>
<text x="308.2" y="95.5">15</text>
<text x="314.7" y="93.4">PB6</text>
<text x="342.4" y="93.4">PA1</text>
<text x="351" y="95.5">26</text>
<text x="351" y="92">27</text>
<text x="110.1" y="96.9">GPIO 15</text>
<text x="137.6" y="96.9">GPIO 16</text>
<text x="308.2" y="99">16</text>
<text x="314.7" y="96.9">PB7</text>
<text x="314.7" y="100.4">PB8</text>
<text x="342.4" y="96.9">PA0</text>
<text x="346.3" y="100.4">R</text>
<text x="351" y="99">25</text>
<text x="308.2" y="102.6">17</text>
<text x="308.2" y="106.1">18</text>
<text x="314.7" y="104">PB9</text>
<text x="314.7" y="107.5">5V</text>
<text x="340.4" y="107.5">PC14</text>
<text x="340.4" y="104">PC15</text>
<text x="351" y="106.1">23</text>
<text x="351" y="102.6">24</text>
<text x="308.2" y="109.6">19</text>
<text x="308.2" y="113.1">20</text>
<text x="314.7" y="111">GND</text>
<text x="340.4" y="111">PC13</text>
<text x="351" y="113.1">21</text>
<text x="351" y="109.6">22</text>
<text x="314.7" y="114.5">3.3V</text>
<text x="344.2" y="114.5">VB</text>
<text x="236" y="159.3" transform="rotate(-90 236 159.3)">9</text>
<text x="227.1" y="167.8">2</text>
<text x="227.1" y="164.3">1</text>
<text x="230.6" y="166.1">PIN1</text>
<text x="227.1" y="171.3">3</text>
<text x="230.6" y="173.1">PIN3</text>
<text x="230.6" y="169.6">PIN2</text>
<text x="361.3" y="171.3">1</text>
<text x="365.8" y="172.8">VCC</text>
<text x="379" y="172.8">VCC</text>
<text x="388.1" y="171.3">5</text>
<text x="227.1" y="178.4">5</text>
<text x="227.1" y="174.9">4</text>
<text x="230.6" y="176.6">PIN4</text>
<text x="243.4" y="176.6">10</text>
<text x="361.3" y="178.4">3</text>
<text x="361.3" y="174.9">2</text>
<text x="365.8" y="179.8">D+</text>
<text x="365.8" y="176.3">D-</text>
<text x="380.5" y="179.8">D+</text>
<text x="381.7" y="176.3">D-</text>
<text x="388.1" y="174.9">6</text>
<text x="388.1" y="178.4">7</text>
<text x="227.1" y="185.5">7</text>
<text x="227.1" y="181.9">6</text>
<text x="230.6" y="183.7">PIN6</text>
<text x="230.6" y="180.2">PIN5</text>
<text x="361.3" y="181.9">4</text>
<text x="365.8" y="183.3">GND</text>
<text x="376.8" y="185.1" transform="rotate(-90 376.8 185.1)">9</text>
<text x="378.3" y="183.3">GND</text>
<text x="388.1" y="181.9">8</text>
<text x="227.1" y="189">8</text>
<text x="230.6" y="190.7">PIN8</text>
<text x="230.6" y="187.2">PIN7</text>
<text x="234.2" y="198.7" transform="rotate(-90 234.2 198.7)">11</text>
<text x="176" y="219">1</text>
<text x="176" y="226">5</text>
<text x="176" y="222.5">3</text>
<text x="176" y="229.6">4</text>
<text x="176" y="233.1">2</text>
<text x="176" y="250.7">3</text>
<text x="176" y="247.2">1</text>
<text x="176" y="254.2">5</text>
<text x="176" y="257.8">4</text>
<text x="176" y="261.3">2</text>
</g>
<g font-size="3.2" fill="#f00">
<text x="142.2" y="29.9">VBUS</text>
<text x="142.5" y="33.4">VSYS</text>
<text x="138.7" y="40.5">3v3_EN</text>
<text x="134.3" y="44">3v3 (OUT)</text>
</g>
<g font-size="3.2">
<text x="28.4" y="30.2">1</text>
<text x="28.4" y="33.8">2</text>
<text x="28.4" y="37.3">3</text>
<text x="28.4" y="40.8">4</text>
<text x="110.1" y="36.9">GND</text>
<text x="143.7" y="36.9">GND</text>
<text x="28.4" y="44.3">5</text>
<text x="28.4" y="47.9">6</text>
<text x="28.4" y="51.4">7</text>
<text x="28.4" y="54.9">8</text>
<text x="28.4" y="58.5">9</text>
<text x="110.1" y="54.6">GND</text>
<text x="143.7" y="54.6">GND</text>
<text x="26.4" y="62">10</text>
<text x="26.4" y="65.5">11</text>
<text x="26.4" y="69">12</text>
<text x="26.4" y="72.6">13</text>
<text x="26.4" y="76.1">14</text>
<text x="110.1" y="72.2">GND</text>
<text x="143.7" y="72.2">GND</text>
<text x="26.3" y="80">15</text>
<text x="26.3" y="83.5">16</text>
<text x="26.4" y="86.7">17</text>
<text x="110.1" y="89.9">GND</text>
<text x="143.7" y="89.9">GND</text>
<text x="26.4" y="90.2">18</text>
<text x="26.4" y="93.7">19</text>
<text x="26.4" y="97.3">20</text>
<text x="26.4" y="100.8">21</text>
<text x="26.4" y="104.3">22</text>
<text x="26.4" y="107.8">23</text>
<text x="26.4" y="111.4">24</text>
<text x="26.4" y="114.9">25</text>
<text x="26.4" y="118.4">26</text>
<text x="26.4" y="122">27</text>
<text x="26.4" y="125.5">28</text>
<text x="26.4" y="129">29</text>
<text x="26.3" y="136.4">31</text>
<text x="26.4" y="132.5">30</text>
<text x="26.3" y="139.9">32</text>
<text x="28.4" y="159">1</text>
<text x="28.4" y="162.5">2</text>
<text x="28.4" y="166.1">3</text>
<text x="28.4" y="169.6">4</text>
<text x="28.4" y="173.1">5</text>
<text x="28.4" y="176.6">6</text>
<text x="28.4" y="180.2">7</text>
<text x="28.4" y="183.7">8</text>
<text x="26.4" y="190.7">10</text>
<text x="28.4" y="187.2">9</text>
<text x="26.4" y="194.3">11</text>
<text x="26.4" y="197.8">12</text>
<text x="26.4" y="201.3">13</text>
<text x="103" y="201">1</text>
<text x="113.7" y="201">2</text>
<text x="26.3" y="208.7">15</text>
<text x="26.4" y="204.9">14</text>
<text x="103" y="204.5">3</text>
<text x="103" y="208">5</text>
<text x="113.7" y="204.5">4</text>
<text x="113.7" y="208">6</text>
<text x="26.3" y="212.3">16</text>
<text x="26.4" y="215.4">17</text>
<text x="103" y="211.6">7</text>
<text x="103" y="215.1">9</text>
<text x="111.7" y="215.1">10</text>
<text x="113.7" y="211.6">8</text>
<text x="26.4" y="219">18</text>
<text x="66.8" y="220.4">1</text>
<text x="26.4" y="222.5">19</text>
<text x="26.4" y="226">20</text>
<text x="66.8" y="227.4">3</text>
<text x="66.8" y="223.9">2</text>
<text x="268.8" y="227.4">1</text>
<text x="370.4" y="223.9">1</text>
<text x="370.4" y="227.4">2</text>
<text x="26.4" y="229.6">21</text>
<text x="26.4" y="233.1">22</text>
<text x="268.8" y="231">2</text>
<text x="370.4" y="231">3</text>
<text x="26.4" y="236.6">23</text>
<text x="26.4" y="240.1">24</text>
<text x="26.4" y="243.7">25</text>
<text x="26.4" y="247.2">26</text>
<text x="26.4" y="250.7">27</text>
<text x="26.4" y="254.2">28</text>
<text x="26.4" y="257.8">29</text>
<text x="77.4" y="252.1">1</text>
<text x="77.4" y="255.7">2</text>
<text x="26.4" y="261.3">30</text>
<text x="77.4" y="259.2">3</text>
<text x="26.3" y="265.2">31</text>
<text x="26.3" y="268.7">32</text>
</g>
<text font-size="3.2" fill="#060" x="133.9" y="47.5">ADC_VREF</text>
<text font-size="3.2" fill="#0f0" x="144.1" y="65.2">RUN</text>
<g font-size="3.2" fill="#8d2323">
<text x="126.6" y="125.5" transform="rotate(-90 126.6 125.5)">0</text>
<text x="129.1" y="130.8">6</text>
<text x="119.3" y="134.3">1</text>
<text x="129.1" y="137.8">7</text>
<text x="132.6" y="134.3">11</text>
<text x="119.3" y="141.4">2</text>
<text x="132.6" y="141.4">12</text>
<text x="119.3" y="148.4">3</text>
<text x="129.1" y="144.9">8</text>
<text x="132.6" y="148.4">13</text>
<text x="119.3" y="155.5">4</text>
<text x="129.1" y="151.9">9</text>
<text x="132.6" y="155.5">14</text>
<text x="129.1" y="159">10</text>
<text x="119.3" y="162.5">5</text>
<text x="132.6" y="162.5">15</text>
</g>
<g font-size="2.8" fill="#840000">
<text x="294.5" y="161" transform="rotate(-90 294.5 161)">VBUS</text>
<text x="297.2" y="158.4" transform="rotate(-90 297.2 158.4)">5</text>
<text x="278.9" y="168.1">IO1</text>
<text x="282.3" y="170.8">6</text>
<text x="300.1" y="168.1">IO1</text>
<text x="303.5" y="170.8">1</text>
<text x="278.9" y="175.2">IO2</text>
<text x="282.3" y="177.9">4</text>
<text x="300.1" y="175.2">IO2</text>
<text x="303.5" y="177.9">3</text>
<text x="297.2" y="184.9" transform="rotate(-90 297.2 184.9)">2</text>
<text x="294.5" y="186.6" transform="rotate(-90 294.5 186.6)">GND</text>
</g>
</svg>
